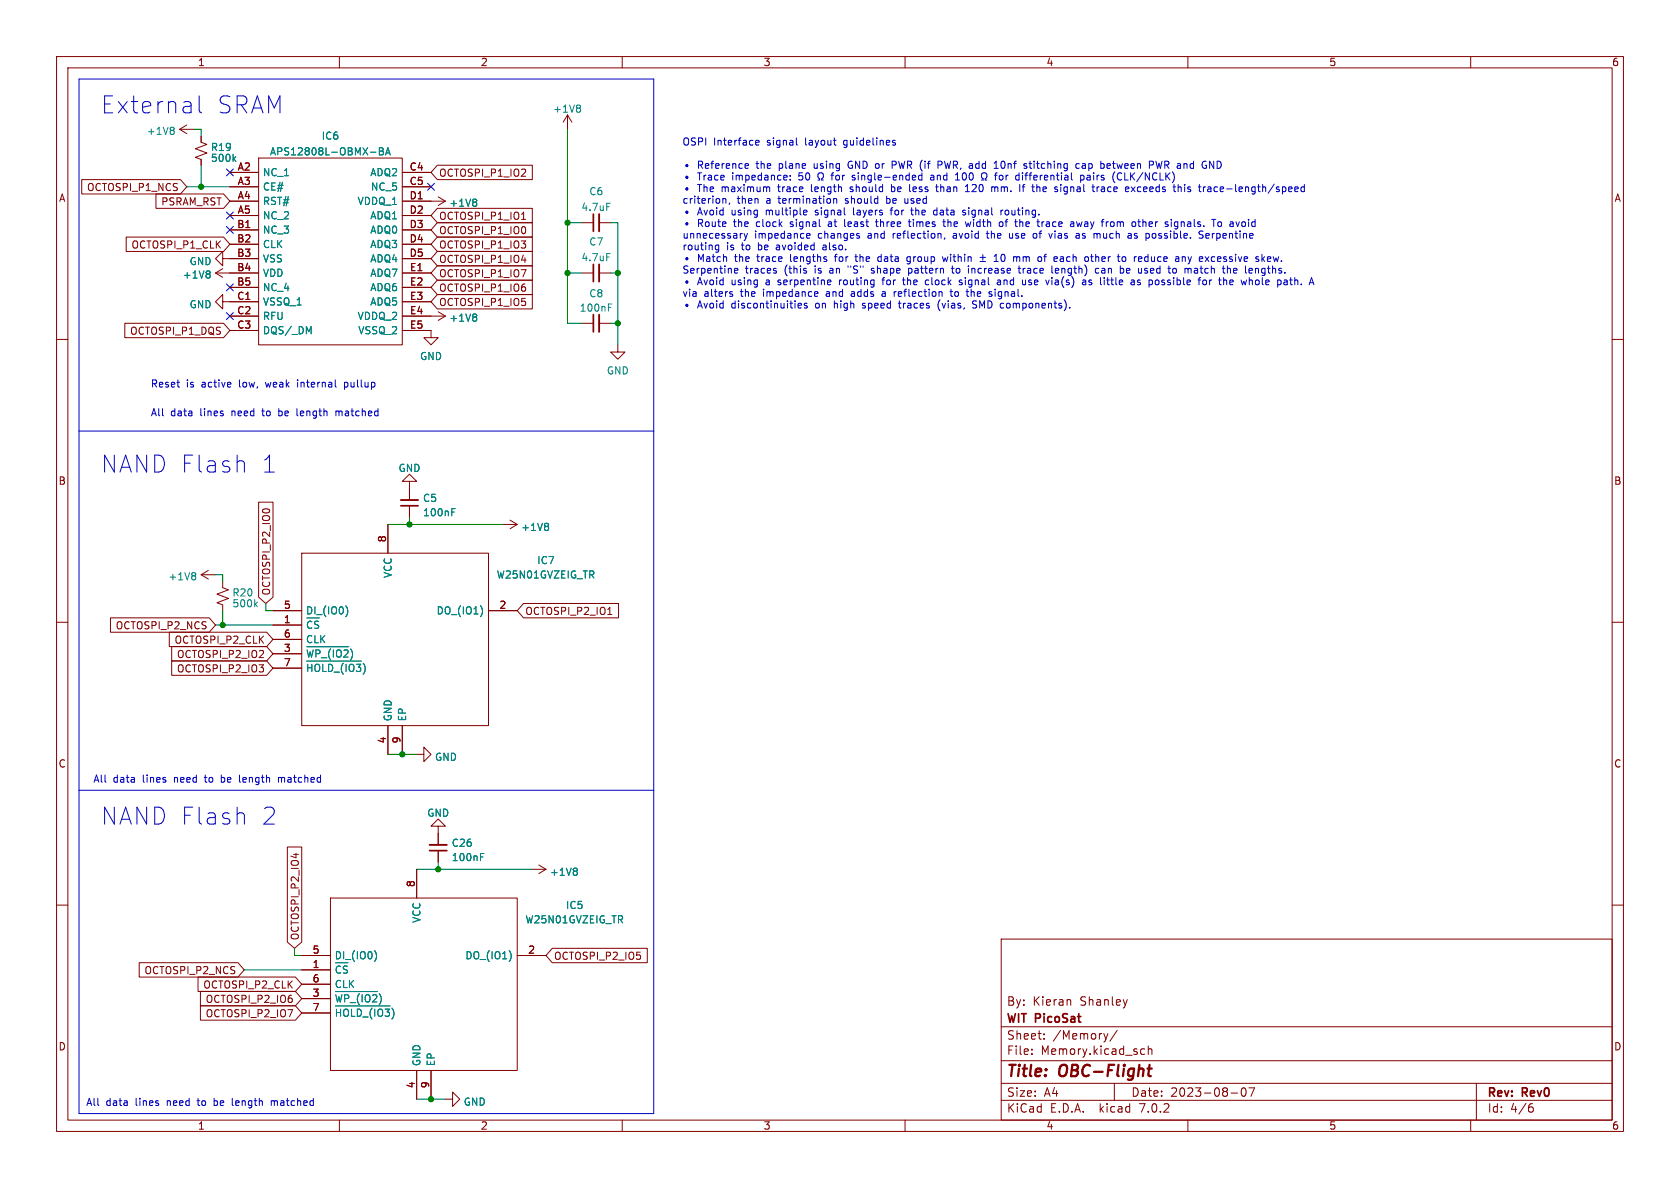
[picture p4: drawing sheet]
<svg xmlns="http://www.w3.org/2000/svg" width="297mm" height="210mm" viewBox="0 0 297 210" stroke-linecap="round" stroke-linejoin="round" font-family="sans-serif">
<g fill="none" stroke="#840000" stroke-width=".18">
<path d="M10 10h277v190h-277zM12 12h273v186h-273zM60 10v2M110 10v2M160 10v2M210 10v2M260 10v2M14.4 31.7h17.5l1.1 1.3-1.1 1.3h-17.5zM27.6 34.3h11.9l1.1 1.3-1.1 1.2h-11.9zM31.7 22.9l1.3 .7M31.7 22.9h2.6M33 22.1l-1.3 .8"/>
<path d="M35.6 24.1v1l1 .4-2.1 .8 2.1 .8-2.1 .7 1.1 .4v1M40.6 30.5h5.1M40.6 33h5.1M40.6 35.6h5.1M40.6 38.1h5.1M45.7 27.9h25.4v33.1h-25.4zM71.1 30.5h5.1M71.1 33h5.1M71.1 35.6h7.6M71.1 38.1h5.1M77.3 39.4h16.8v2.5h-16.8l-1.1-1.3zM77.3 36.8h16.8v2.6h-16.8l-1.1-1.3z"/>
<path d="M77.3 29.2h16.8v2.6h-16.8l-1.1-1.3zM77.5 34.8l1.2 .8M78.7 35.6l-1.2 .7M92.2 38.8h.7M100.3 20.3l-.7 1.3M100.3 20.3v2.6M100.3 20.3l.8 1.3M102.9 39.4h2M105.9 39.4h2M10 60h2M22.1 57.1h17.4l1.1 1.3-1.1 1.3h-17.4zM22.3 41.9h17.2l1.1 1.3-1.1 1.3h-17.2z"/>
<path d="M38.1 48.3l1.3 .7M38.1 48.3h7.6M39.4 45.7v-1.2l-1.3 1.2 1.3 1.3v-1.3h6.3M39.4 53.3v-1.2l-1.3 1.2 1.3 1.3v-1.3h6.3M39.4 47.5l-1.3 .8M40.6 40.6h5.1M40.6 43.2h5.1M40.6 50.8h5.1M40.6 55.9h5.1M40.6 58.4h5.1M71.1 58.4h5.1v1.3h1.3l-1.3 1.3-1.3-1.3h1.3M71.1 48.3h5.1"/>
<path d="M71.1 40.6h5.1M71.1 43.2h5.1M71.1 45.7h5.1M71.1 50.8h5.1M71.1 53.3h5.1M71.1 55.9h7.6M77.3 41.9h16.8v2.6h-16.8l-1.1-1.3zM77.3 44.4h16.8v2.6h-16.8l-1.1-1.3zM77.3 47h16.8v2.5h-16.8l-1.1-1.2zM77.3 52.1h16.8v2.5h-16.8l-1.1-1.3zM77.3 49.5h16.8v2.6h-16.8l-1.1-1.3zM77.5 55.1l1.2 .8"/>
<path d="M78.7 55.9l-1.2 .7M102.9 48.3h2M102.9 57.2h2M105.9 48.3h2M105.9 57.2h2M285 60h2M109.2 61v1.2h1.3l-1.3 1.3-1.3-1.3h1.3M45.7 88.8h2.6v16.8l-1.3 1.1-1.3-1.1zM53.3 97.8h33.1v30.5h-33.1zM68.6 92.7v5.1M72.4 85.1h1.3l-1.3-1.3-1.3 1.3h1.3v3.3M72.4 89.4v2"/>
<path d="M88.9 92.7h2.5M90.2 91.9l1.2 .8M91.4 92.7l-1.2 .8M10 110h2M19.5 109.2h17.5l1.1 1.3-1.1 1.3h-17.5zM29.9 111.8h17.2l1.2 1.2-1.2 1.3h-17.2zM30.4 116.8h16.7l1.2 1.3-1.2 1.3h-16.7zM30.4 114.3h16.7l1.2 1.3-1.2 1.2h-16.7zM35.6 101.6l1.2 .8M35.6 101.6h2.5M36.8 100.8l-1.2 .8M39.4 102.9v1l1 .4-2 .7 2 .8-2 .8 1 .3v1.1"/>
<path d="M48.3 110.5h5M48.3 108h5M48.3 115.6h5M48.3 113h5M48.3 118.1h5M86.4 108h5M92.6 106.7h16.7v2.5h-16.7l-1.2-1.2zM107.4 108.6h.8M285 110h2M68.6 128.3v5.1M71.1 128.3v5.1M73.7 133.4h1.2v-1.3l1.3 1.3-1.3 1.2v-1.2"/>
<path d="M10 160h2M50.8 149.7h2.5v16.8l-1.2 1.1-1.3-1.1zM58.4 158.8h33v30.4h-33zM73.7 153.7v5.1M77.5 146.1h1.2l-1.2-1.3-1.3 1.3h1.3v3.3M77.5 150.4v2M94 153.7h2.5M95.2 152.9l1.3 .8M96.5 153.7l-1.3 .7M285 160h2M24.6 170.2h17.5l1.1 1.3-1.1 1.2h-17.5zM35 172.7h17.2l1.1 1.3-1.1 1.3h-17.2z"/>
<path d="M35.4 175.3h16.8l1.1 1.2-1.1 1.3h-16.8zM35.4 177.8h16.8l1.1 1.3-1.1 1.2h-16.8zM53.3 171.5h5.1M53.3 168.9h5.1M53.3 176.5h5.1M53.3 174h5.1M53.3 179.1h5.1M91.4 168.9h5.1M97.6 167.6h16.8v2.6h-16.8l-1.1-1.3zM177 166h108v32h-108zM189.1 176.7l.2 .2v.8M199.3 176.7l-.4 1"/>
<path d="M60 198v2M73.7 189.2v5.1M76.2 189.2v5.1M78.7 194.3h1.3v-1.3l1.3 1.3-1.3 1.3v-1.3M110 198v2M160 198v2M177 194.5h108M177 191.5h108M177 187.5h108M177 181.5h108M182.4 186.3v.1M182.4 185.5v.1"/>
<path d="M184.6 183.6v.1M184.6 182.8v.1M195.9 182.7l-.4 1M197 191.5v3M197.5 182.1l-1.3 2M201.9 185.4l.5 .1M202.4 186.3l-.5 .1M203 185.5l.2-.1 .4 .1v.9M203 184.9v1.5M210 198v2M217.6 193.2h1.2M219.6 192.4l.2-.1a.81 .81 0 0 1 .6 .6 .81 .81 0 0 1-.3 .8l-.2 .1a.81 .81 0 0 1-.6-.6 .81 .81 0 0 1 .3-.8z"/>
<path d="M220.8 192.3h1l-.7 1.5M260 198v2M261 191.5v6.5M270.5 195.7h.4l.2 .3-.1 .5-.5 .1M270.9 195.1l-.4 .1"/>
</g>
<path d="M202.9 188.9h.7M203.3 190.2h.2" fill="none" stroke="#840000" stroke-width=".4"/>
<g fill="none" stroke="#008484" stroke-width=".18">
<path d="M102.4 18.6l.2 .2-.2 .3 .2 .3v.2l-.2 .2M30.6 22.5l.2 .2-.2 .3 .2 .3v.2l-.2 .3M41.3 28.1l.4 .4M41.7 27.7l-.5 .5M65.5 26.9h1M67.1 26.1h.4l.2 .3-.2 .3 .2 .1 .1 .3-.2 .3h-.5zM67.1 26.7h.4M68.2 27.4l.4-1.3 .4 1.3M68.3 27h.6M84 35.2l.3 .2-.3 .3 .3 .3v.2l-.3 .3M107.3 35.9h.6M36.9 47.9l.3 .2-.3 .3 .3 .3v.2l-.3 .3"/>
<path d="M84 55.5l.3 .3-.3 .3 .3 .2v.2l-.3 .3M107.3 44.8h.6M107.6 53.7h.6M79.9 89.9h.6M96.7 92.5l.3 .2-.3 .4 .2 .1 .1 .3-.3 .3M34.4 101.2l.2 .3-.2 .3 .2 .2v.3l-.2 .2M45.1 106.8l.4 .5M45.5 106.4l-.5 .5M54.2 114.3h7.5M54.2 116.9h9.7M54.3 114.9l.3 1.3M54.4 117.4v1.3"/>
<path d="M55.1 109.9l-.3-.1-.4 .3M55.1 117.4v1.3M55.4 114.9l-.3 1.3M56.3 109.9l-.4-.1-.3 .2M56.6 115.1l-.3-.2h-.4v1.3M57.1 117.4v1.3M58.1 117.4v1.3M58.5 114.7l-.3 .6M58.9 114.9v1.3M59.5 115.3a.42 .42 0 0 1 .4-.4 .42 .42 0 0 1 .4 .4M60.8 115l.5-.1 .2 .2M61.2 117.4v1.3"/>
<path d="M61.4 107.4l.1 .5-.1 .8M62 114.7l.3 .6M85.2 107.4l.1 .5-.1 .8M84.9 150.9h.7M101.8 153.5l.3 .2-.3 .3 .2 .1 .1 .4-.3 .2M59.3 175.3h7.4M59.3 177.8h9.7M59.4 175.8l.3 1.3M59.5 178.4v1.3M60.2 170.9l-.4-.1-.3 .3M60.2 178.4v1.3M60.5 175.8l-.4 1.3"/>
<path d="M61.4 170.8h-.5l-.2 .2M61.7 176.1l-.3-.3h-.5v1.3M62.1 178.4v1.3M63.2 178.4v1.3M63.5 175.7l-.3 .5M64 175.8v1.3M64.6 176.3a.42 .42 0 0 1 .4-.5 .42 .42 0 0 1 .4 .5M65.9 176l.5-.2 .2 .3M66.3 178.4v1.3M66.4 168.4l.2 .5-.2 .7M67 175.7l.3 .5M90.3 168.4l.1 .5-.1 .7"/>
</g>
<path d="M105.9 37.8v3.1M105.9 46.7v3.1M105.9 55.6v3.1M70.9 88.4h3M75.9 149.4h3.1" fill="none" stroke="#840000" stroke-width=".33"/>
<path d="M104.9 37.8v3.1M104.9 46.7v3.1M104.9 55.6v3.1M70.9 89.4h3M75.9 150.4h3.1" fill="none" stroke="#840000" stroke-width=".3"/>
<g fill="none" stroke="#0000c2" stroke-width=".18">
<path d="M14 14h101.6v182.9h-101.6zM35.2 17v2.5l.2 .3 .2 .2M127.8 35.2h.5v.7M129 35.9l-.1 .2M131.9 28.9l.4 .1v.2l-.6 .1M132.3 29.7l-.4 .1M133.6 25.2l.6-.1-.1-.2-.3-.1-.2 .2 .1 .6h.4M135.7 33l.4 .2v.7M139.1 31l.1 .3-.6 .1M139.7 31.7v.1M139.7 31v.2M140.8 24.4v1.1l.2 .2"/>
<path d="M142.1 37.9h.5M142.1 37.2l.4-.1 .2 .4-.6 .1M144.6 30.9l.1 .5 .2 .2v.2h-.3M145.6 30.9l-.1 .5-.2 .2v.2h.3M147.3 24.8h.5M147.4 35.2l.2-.1 .3 .1v.7M147.4 35.1v.8M147.7 25.7h.1M154.8 39.2h.4M157.4 37.1h.4M157.7 29.2h.5M157.8 25.2l.5 .2v.2l-.4 .1"/>
<path d="M157.8 24.9h.5M158.2 28.5h-.5v1.3M160.6 39.2h.4M160.7 38.8v1.1l.2 .2M160.8 32.6v1.1l.2 .2M161 37.1h.5M161.7 31l.2 .3-.6 .1M161.8 31.8h-.1M163 31h-.4l-.2 .2 .1 .6h.5M163 30.6v1.2M164.7 31h-.1M164.7 31.3l-.2 .2 .2 .3"/>
<path d="M165.3 37.1l-.3 .3v.4l.3 .2M165.4 33h.5M165.6 32.6v1.1l.2 .2M165.8 29.2h.5M166.3 28.5h-.5v1.3M166.7 39.2h.5M166.9 38.8v1.1l.3 .2M168.9 31.8h.7M169.2 30.7l-.3 .2M170.2 37.9l.3 .1M170.5 37.1l-.3 .2v.2l.3 .1M170.7 33.9h.7"/>
<path d="M170.7 33l.3-.4v1.3M170.7 39.2l.2 .9 .2-.7 .3 .7M173.6 30.7a.6 .6 0 0 0 .2 .9v.2h-.3M174.4 30.7a.6 .6 0 0 1-.2 .9v.2h.3M175.3 33v.9M175.7 29.8h.8M175.7 28.9l.4-.4v1.3M175.8 33.1l-.3-.1-.2 .2M175.8 31h.5M176.3 30.6l-.3 .1v1.1M177 37.1v.9M177.3 39.3l-.4-.1-.2 .2 .1 .6 .3 .1 .2-.2"/>
<path d="M177.3 37.1l-.3 .3M179.6 31.7l.2 .1h.4M180.2 31h-.4l-.2 .1M180.3 32.6v1.3M180.7 33h.5M180.9 32.7v1.2M181.5 29l-.3-.1-.2 .2 .1 .2 .4 .1v.3h-.5M183.3 39.2h.5M184.2 39.2v.9M184.3 39.3l-.1 .1M186.6 33l.3 .1M186.6 33.5h.3l.1 .2-.2 .2h-.2"/>
<path d="M189.3 39.3h.5v.8M189.3 40h.5M189.4 30.6v1l.2 .2M189.8 39.5l-.5 .1M190.8 29l-.4-.1-.2 .3 .1 .5h.5M191 31h.4l.2 .2-.1 .6h-.5M191 31v1.2M193 33h.5M193.2 32.6v1.1l.3 .2M193.9 33v.9M194.2 33l-.3 .3M195 28.9l.2 .3v.3l-.2 .3"/>
<path d="M195.6 39.2v.9M195.9 39.2l-.3 .2M197 30.4a1.49 1.49 0 0 0 0 1.8M197.6 30.7l-.1 .4 .1 .5M199.1 33l.4 .1 .1 .2-.6 .2M199.5 33.8l-.4 .1M200 33l.7 .9M200.4 39.2l.3 .1 .1 .1-.1 .5-.3 .2M200.7 33l-.7 .9M201.1 39.2h.5M201.3 38.8l.1 1.2M203.2 28.5h.5l.2 .2-.1 .4-.6 .1"/>
<path d="M207.1 38.8v.1M207.1 39.2v.9M207.4 33h.5M207.7 33.9h.2M208.3 32.6v1.3M208.8 33.1l-.3-.1-.2 .2M212.8 33v.9M213.1 33l-.3 .3M213.8 29.8v-1.3l.8 1.3M214.2 38.8h.7M214.6 38.8v1.3M215.8 39.3l-.3-.1-.2 .2 .1 .6h.4"/>
<path d="M229 33.1l.3-.1 .2 .3-.6 .2M229 33.8h.4M230.6 33.1l-.4-.1-.2 .3 .1 .5h.5M230.6 32.6v1.3M126.5 44l.2 .2 .4-.1M127.1 43.3v1l-.2 .2M127.1 43.4l-.4-.1-.2 .1M129.2 52h.3v.2l-.1 .2h-.3M129.2 51.6h.3M129.8 47.9l.6-.2v-.2l-.4-.1-.2 .2 .1 .6h.5M131.5 41.3l.3 .8M131.8 42.1l-.3 .4"/>
<path d="M132.1 41.3l-.3 .8M137.1 47.9l.2 .1-.2 .3M137.1 47.4l.1 .1M141.1 54l.6-.1-.1-.2-.3-.1-.2 .2 .1 .6h.4M142.6 41.9l.2 .2 .3-.1M142.6 41.4l.2-.1h.2l.2 .1v.2l-.6 .1M142.7 53.7l-.3-.1-.2 .2v.2l.5 .1v.3h-.5M144.2 51.6h.3l.1 .3-.6 .1M144.5 52.3l-.3 .1M146.5 49.5l.3 .1 .1 .2-.6 .1M146.8 50.3h-.3M151.1 45.4h.5"/>
<path d="M151.8 41.7l.2 .2-.2 .2M151.8 41.3h.1M155.3 45.4l-.1 .2 .1 .6M155.9 49.5h.5M158.1 51.6v.8M158.2 51.6l-.1 .2M158.8 53.6h.5M159.5 49.5h.5M160.4 46.6h.3M160.6 45.4l-.3 .2v.4l.3 .2M160.6 47.4v1.3M160.6 48.2l.1 .1"/>
<path d="M160.7 47.4l-.1 .1M163.8 49.5l-.2 .2v.4l.2 .2M165.9 53.4l-.1 .4 .1 .8M166.2 41.3l.2 .1v.7M166.2 51.6l.4 .1v.7M166.6 45.4l.3 .8 .2-.6M167 42l-.1 .3M167.9 51.6h.5M168.1 51.1v1.1l.2 .2M168.2 47.4h.5M168.4 47v1.1l.1 .2M169.6 50.3h.3"/>
<path d="M169.9 49.5l-.3 .2v.2h.3M170.8 51.6h.5M171 51.1v1.1l.3 .2M171.2 47v.1M171.2 47.4v.9M171.9 54.4l.5 .1M172.2 53.2l-.3 .2 .3 .4M173.3 45.5h.9M173.3 46.2h.9M173.7 45v1M174.4 41.3h.4M174.8 52.3h.5"/>
<path d="M175.3 51.6h-.3l-.2 .1 .1 .2 .4 .1M175.7 45.3l.4-.3v1.2M175.7 46.2h.8M176.3 49.6h.5M176.8 49.9h-.3l-.2 .1v.3h.5M177.1 45.1l.2-.1a.68 .68 0 0 1 .4 .6 .68 .68 0 0 1-.4 .6l-.2-.1-.1-.4zM178.5 41.3v.6l.1 .2M179.2 45.5l.4-.1 .1 .2M179.2 45.4v.8M179.7 45.6v.6M179.9 45.4l-.2 .2M180 47.4h.5"/>
<path d="M180.2 47v1.1l.3 .2M180.8 50.2l.1 .1 .4-.1M181.3 49.5v.8M182.9 41.3l-.3 .2v.4l.3 .2M183.7 40.1h.1M183.7 45.4h.3l.1 .2v.5l-.4 .1M185.4 41.3l.3 .8 .3-.8M185.5 49.5l-.3 .8M186 47v1.1l.1 .2M189.1 54.3v.2M190.3 41.3h.4M190.7 41.6h-.3l-.2 .2 .1 .2 .4 .1"/>
<path d="M191.4 49.6h.5l.1 .7M192 49.8l-.5 .1-.2 .1 .2 .3h.5M192.2 45.4l.2 .2v.4l-.2 .2M192.8 45.4h.5M193.6 41.3l.3 .1M193.9 41.4v.7M194 41.3l-.1 .1M194.2 47.5l-.3-.1-.3 .3 .2 .5h.4M195.2 49.1v.1M195.2 49.5v.8M198.2 47.4h.2l.3 .3-.1 .5-.4 .1M198.9 45.4h-.3l-.2 .2 .1 .6h.4"/>
<path d="M199.4 41.3h.5l.1 .8M200 41.6h-.4l-.2 .2 .2 .3 .4-.1M200 49.6h.5v.7M200.5 49.8l-.4 .1-.2 .1 .2 .3h.4M201.4 45.4h.4l.1 .3-.6 .1M201.8 46.2h-.4M203.1 41.3l.1 .2-.1 .5M204.5 49.5l-.3 .2v.4l.3 .2M207.7 47.4l-.3 .1-.1 .2 .1 .5 .3 .1M208.3 45.4l.1 .8M208.4 46.2h-.1M208.4 45.7h-.1"/>
<path d="M209 45.4v.8M209.4 45.4l-.4 .1M210.2 47.4l.4 .2v.7M211.8 49.5h.5M212 41.2l.7 .5-.2 .4-.5-.1M212.1 49.1l-.1 .2v1M213.1 45.4l.6 .8M213.2 49.6l-.3-.1-.3 .2 .2 .6h.3l.1-.1M213.7 45.4l-.6 .8M216.1 47.4h.5M216.4 48.3h.2M216.5 49.5l.4 .2v.6"/>
<path d="M217 47.6l.4-.2 .1 .2M217 47v1.3M220.9 49.1v1.2M221 47.4l.3 .1 .1 .2-.6 .2M221.2 49.5l-.3 .1M221.3 48.2l-.3 .1M222.5 45.9v.3M223.1 45v1.2M223.2 45.7l.4 .5M223.6 45.4l-.5 .5M227 49.6h.5l.1 .7M227.6 49.8l-.5 .1-.1 .1 .1 .3h.5"/>
<path d="M14 76.2h101.6M59.3 67.2v1l.1 .2M59.4 72.7v.8M59.6 72.7l-.2 .1M43.1 81.6l.1 .3v1.6M14 139.7h101.6M49.2 137.4v.9M49.4 137.4l-.2 .1M43.1 143.8l.1 .3v1.6M48 194.6v.8M48.1 194.6l-.1 .1"/>
</g>
<g fill="none" stroke="#008400" stroke-width=".18">
<path d="M33 33h7.6M34.3 22.9h1.3v1.2M35.6 29.2v3.8M100.3 22.9v34.3h2.6M100.3 39.4h2.6M107.9 39.4h1.3v21.6M100.3 48.3h2.6M107.9 57.2h1.3M107.9 48.3h1.3M68.6 92.7h20.3M72.4 91.4v1.3M38.1 101.6h1.3v1.3"/>
<path d="M38.1 110.5h10.2M39.4 108v2.5M47 106.7v1.3h1.3M68.6 133.4h5.1M73.7 153.7h20.3M77.5 152.4v1.3M43.2 171.5h10.1M52.1 167.6v1.3h1.2M73.7 194.3h5"/>
</g>
<path d="M40 37.5l1.2 1.2M40 29.9l1.2 1.2M41.2 37.5l-1.2 1.2M41.2 29.9l-1.2 1.2M75.6 32.4l1.2 1.2M76.8 32.4l-1.2 1.2M40 50.2l1.2 1.2M40 55.3l1.2 1.2M40 40l1.2 1.2M41.2 50.2l-1.2 1.2M41.2 55.3l-1.2 1.2M41.2 40l-1.2 1.2" fill="none" stroke="#000084" stroke-width=".18"/>
<g fill="#008400" stroke="#008400" stroke-width=".18">
<circle cx="39.4" cy="110.5" r=".46"/>
<circle cx="71.1" cy="133.4" r=".46"/>
<circle cx="72.4" cy="92.7" r=".46"/>
<circle cx="35.6" cy="33" r=".46"/>
<circle cx="77.5" cy="153.7" r=".46"/>
<circle cx="76.2" cy="194.3" r=".46"/>
<circle cx="100.3" cy="39.4" r=".46"/>
<circle cx="100.3" cy="48.3" r=".46"/>
<circle cx="109.2" cy="57.2" r=".46"/>
<circle cx="109.2" cy="48.3" r=".46"/>
</g>
<g font-size="4.2" fill="#0000c2">
<text x="17.8" y="20.3">External</text>
<text x="38.1" y="20.3">SRAM</text>
<text x="17.8" y="83.8">NAND Flash</text>
<text x="45.8" y="83.8">1</text>
<text x="17.8" y="146.1">NAND Flash</text>
<text x="45.8" y="146.1">2</text>
</g>
<g font-size="2.8" fill="#840000">
<text x="178" y="190.8">Title:</text>
<text x="187.4" y="190.8">OBC-Flight</text>
</g>
<g font-size="2.1" fill="#840000">
<text x="178" y="177.9">By:</text>
<text x="182.6" y="177.9">Kieran</text>
<text x="191" y="177.9">Shanley</text>
<text x="178" y="183.9">Sheet:</text>
<text x="178" y="181.1">WIT PicoSat</text>
<text x="186.2" y="183.9">/Memory/</text>
<text x="178" y="186.6">File:</text>
<text x="184" y="186.6">Memory.kicad_sch</text>
<text x="178" y="196.8">KiCad</text>
<text x="178" y="194">Size:</text>
<text x="184.6" y="194">A4</text>
<text x="185.7" y="196.8">E.D.A.</text>
<text x="194.4" y="196.8">kicad</text>
<text x="200" y="194">Date:</text>
<text x="201.5" y="196.8">7.0.2</text>
<text x="206.9" y="194">2023-08-07</text>
<text x="263" y="194.2">Rev:</text>
<text x="263" y="196.8">Id:</text>
<text x="267" y="196.8">4/6</text>
<text x="269.2" y="194.2">Rev0</text>
</g>
<g font-size="1.8" fill="#840000">
<text x="35" y="11.8">1</text>
<text x="85" y="11.8">2</text>
<text x="135" y="11.8">3</text>
<text x="185" y="11.8">4</text>
<text x="235" y="11.8">5</text>
<text x="285" y="11.8">6</text>
<text x="10.4" y="35.8">A</text>
<text x="15.3" y="33.9">OCTOSPI_P1_NCS</text>
<text x="42" y="30.2">A2</text>
<text x="42" y="32.8">A3</text>
<text x="42" y="35.3">A4</text>
<text x="72.4" y="30.2">C4</text>
<text x="72.4" y="32.8">C5</text>
<text x="72.4" y="35.3">D1</text>
<text x="77.6" y="31.4">OCTOSPI_P1_IO2</text>
<text x="285.4" y="35.8">A</text>
<text x="28.4" y="36.5">PSRAM_RST</text>
<text x="41.9" y="40.4">B1</text>
<text x="42" y="37.8">A5</text>
<text x="72.4" y="37.8">D2</text>
<text x="72.4" y="40.4">D3</text>
<text x="77.6" y="41.6">OCTOSPI_P1_IO0</text>
<text x="77.6" y="39">OCTOSPI_P1_IO1</text>
<text x="23.1" y="44.1">OCTOSPI_P1_CLK</text>
<text x="41.9" y="42.9">B2</text>
<text x="41.9" y="45.5">B3</text>
<text x="72.4" y="42.9">D4</text>
<text x="72.4" y="45.5">D5</text>
<text x="77.6" y="44.1">OCTOSPI_P1_IO3</text>
<text x="77.6" y="46.6">OCTOSPI_P1_IO4</text>
<text x="41.9" y="48">B4</text>
<text x="41.9" y="50.5">B5</text>
<text x="41.9" y="53.1">C1</text>
<text x="72.4" y="48">E1</text>
<text x="72.4" y="50.5">E2</text>
<text x="72.4" y="53.1">E3</text>
<text x="77.6" y="49.2">OCTOSPI_P1_IO7</text>
<text x="77.6" y="51.7">OCTOSPI_P1_IO6</text>
<text x="22.9" y="59.3">OCTOSPI_P1_DQS</text>
<text x="41.9" y="55.6">C2</text>
<text x="41.9" y="58.2">C3</text>
<text x="72.4" y="55.6">E4</text>
<text x="72.4" y="58.2">E5</text>
<text x="77.6" y="54.3">OCTOSPI_P1_IO5</text>
<text x="10.3" y="85.8">B</text>
<text x="285.3" y="85.8">B</text>
<text x="68.3" y="95.9" transform="rotate(-90 68.3 95.9)">8</text>
<text x="47.9" y="105.3" transform="rotate(-90 47.9 105.3)">OCTOSPI_P2_IO0</text>
<text x="50.1" y="107.7">5</text>
<text x="88.2" y="107.7">2</text>
<text x="20.3" y="111.4">OCTOSPI_P2_NCS</text>
<text x="30.7" y="113.9">OCTOSPI_P2_CLK</text>
<text x="50.1" y="110.2">1</text>
<text x="50.1" y="112.8">6</text>
<text x="92.9" y="108.9">OCTOSPI_P2_IO1</text>
<text x="31.2" y="119">OCTOSPI_P2_IO3</text>
<text x="31.2" y="116.5">OCTOSPI_P2_IO2</text>
<text x="50.1" y="115.3">3</text>
<text x="50.1" y="117.9">7</text>
<text x="68.3" y="131.5" transform="rotate(-90 68.3 131.5)">4</text>
<text x="70.9" y="131.5" transform="rotate(-90 70.9 131.5)">9</text>
<text x="10.3" y="135.8">C</text>
<text x="285.3" y="135.8">C</text>
<text x="73.4" y="156.9" transform="rotate(-90 73.4 156.9)">8</text>
<text x="53" y="166.2" transform="rotate(-90 53 166.2)">OCTOSPI_P2_IO4</text>
<text x="25.4" y="172.4">OCTOSPI_P2_NCS</text>
<text x="55.2" y="171.2">1</text>
<text x="55.2" y="168.7">5</text>
<text x="55.2" y="173.7">6</text>
<text x="93.3" y="168.7">2</text>
<text x="97.9" y="169.8">OCTOSPI_P2_IO5</text>
<text x="35.8" y="174.9">OCTOSPI_P2_CLK</text>
<text x="36.2" y="177.4">OCTOSPI_P2_IO6</text>
<text x="36.2" y="180">OCTOSPI_P2_IO7</text>
<text x="55.2" y="176.3">3</text>
<text x="55.2" y="178.8">7</text>
<text x="10.3" y="185.8">D</text>
<text x="285.3" y="185.8">D</text>
<text x="73.4" y="192.4" transform="rotate(-90 73.4 192.4)">4</text>
<text x="75.9" y="192.4" transform="rotate(-90 75.9 192.4)">9</text>
<text x="35" y="199.8">1</text>
<text x="85" y="199.8">2</text>
<text x="135" y="199.8">3</text>
<text x="185" y="199.8">4</text>
<text x="235" y="199.8">5</text>
<text x="285" y="199.8">6</text>
</g>
<g font-size="1.8" fill="#008484">
<text x="97.7" y="20.1">+1V8</text>
<text x="25.9" y="24">+1V8</text>
<text x="37.2" y="26.9">R19</text>
<text x="37.2" y="28.8">500k</text>
<text x="47.7" y="27.6">APS12808L-OBMX-BA</text>
<text x="56.8" y="24.8">IC6</text>
<text x="46.5" y="31.3">NC_1</text>
<text x="46.5" y="33.8">CE#</text>
<text x="65.3" y="31.3">ADQ2</text>
<text x="65.5" y="33.8">NC_5</text>
<text x="104.1" y="34.7">C6</text>
<text x="46.5" y="36.4">RST#</text>
<text x="46.5" y="38.9">NC_2</text>
<text x="46.5" y="41.5">NC_3</text>
<text x="63.1" y="36.4">VDDQ_1</text>
<text x="65.3" y="38.9">ADQ1</text>
<text x="65.3" y="41.5">ADQ0</text>
<text x="79.4" y="36.7">+1V8</text>
<text x="102.7" y="37.4">4.7uF</text>
<text x="33.5" y="47">GND</text>
<text x="46.5" y="44">CLK</text>
<text x="46.5" y="46.5">VSS</text>
<text x="65.3" y="44">ADQ3</text>
<text x="65.3" y="46.5">ADQ4</text>
<text x="102.7" y="46.3">4.7uF</text>
<text x="104.1" y="43.6">C7</text>
<text x="32.3" y="49.4">+1V8</text>
<text x="46.5" y="49.1">VDD</text>
<text x="46.5" y="51.6">NC_4</text>
<text x="65.3" y="49.1">ADQ7</text>
<text x="65.3" y="51.6">ADQ6</text>
<text x="104.1" y="52.7">C8</text>
<text x="33.5" y="54.6">GND</text>
<text x="46.5" y="54.2">VSSQ_1</text>
<text x="46.5" y="56.7">RFU</text>
<text x="46.5" y="59.2">DQS/_DM</text>
<text x="63.1" y="56.7">VDDQ_2</text>
<text x="63.2" y="59.2">VSSQ_2</text>
<text x="65.3" y="54.2">ADQ5</text>
<text x="79.4" y="57">+1V8</text>
<text x="102.4" y="55.3">100nF</text>
<text x="74.2" y="63.8">GND</text>
<text x="107.2" y="66.3">GND</text>
<text x="70.4" y="83.6">GND</text>
<text x="74.7" y="88.9">C5</text>
<text x="74.7" y="91.4">100nF</text>
<text x="92.1" y="94">+1V8</text>
<text x="94.9" y="99.9">IC7</text>
<text x="29.7" y="102.7">+1V8</text>
<text x="41" y="105.6">R20</text>
<text x="41" y="107.5">500k</text>
<text x="69.4" y="102.3" transform="rotate(-90 69.4 102.3)">VCC</text>
<text x="87.7" y="102.4">W25N01GVZEIG_TR</text>
<text x="54.1" y="111.9">~{CS}</text>
<text x="54.1" y="108.8">DI_(IO0)</text>
<text x="54.1" y="113.9">CLK</text>
<text x="77.1" y="108.8">DO_(IO1)</text>
<text x="54.1" y="117">~{WP_(IO2})</text>
<text x="54.1" y="119.5">~{HOLD_(IO3})</text>
<text x="69.4" y="127.5" transform="rotate(-90 69.4 127.5)">GND</text>
<text x="71.9" y="127.5" transform="rotate(-90 71.9 127.5)">EP</text>
<text x="76.8" y="134.7">GND</text>
<text x="75.5" y="144.5">GND</text>
<text x="79.8" y="149.8">C26</text>
<text x="79.8" y="152.4">100nF</text>
<text x="97.2" y="155">+1V8</text>
<text x="100" y="160.8">IC5</text>
<text x="74.5" y="163.3" transform="rotate(-90 74.5 163.3)">VCC</text>
<text x="92.8" y="163.4">W25N01GVZEIG_TR</text>
<text x="59.2" y="172.9">~{CS}</text>
<text x="59.2" y="169.7">DI_(IO0)</text>
<text x="82.1" y="169.7">DO_(IO1)</text>
<text x="59.2" y="178">~{WP_(IO2})</text>
<text x="59.2" y="174.8">CLK</text>
<text x="59.2" y="180.5">~{HOLD_(IO3})</text>
<text x="74.5" y="188.5" transform="rotate(-90 74.5 188.5)">GND</text>
<text x="77" y="188.5" transform="rotate(-90 77 188.5)">EP</text>
<text x="81.9" y="195.6">GND</text>
</g>
<g font-size="1.8" fill="#0000c2">
<text x="120.6" y="25.8">OSPI</text>
<text x="120.6" y="29.9">þÿ &quot;Reference</text>
<text x="126.2" y="25.8">Interface</text>
<text x="133.8" y="29.9">the</text>
<text x="135.7" y="25.8">signal</text>
<text x="137.8" y="29.9">plane</text>
<text x="142.5" y="25.8">layout</text>
<text x="144.1" y="29.9">using</text>
<text x="149.4" y="25.8">guidelines</text>
<text x="150.3" y="29.9">GND or</text>
<text x="158.3" y="29.9">PWR (if</text>
<text x="166.7" y="29.9">PWR, add</text>
<text x="176.9" y="29.9">10nf</text>
<text x="182.3" y="29.9">stitching</text>
<text x="191.6" y="29.9">cap</text>
<text x="196.1" y="29.9">between</text>
<text x="204.8" y="29.9">PWR and</text>
<text x="214.4" y="29.9">GND</text>
<text x="120.6" y="32">þÿ &quot;Trace</text>
<text x="120.6" y="34">þÿ &quot;The</text>
<text x="127.6" y="34">maximum</text>
<text x="129.5" y="32">impedance:</text>
<text x="137.7" y="34">trace</text>
<text x="141.4" y="32">50</text>
<text x="143.7" y="34">length</text>
<text x="147.4" y="32">for</text>
<text x="150.7" y="34">should</text>
<text x="151.2" y="32">single-ended</text>
<text x="158.1" y="34">be</text>
<text x="161.4" y="34">less</text>
<text x="165.1" y="32">and</text>
<text x="166.3" y="34">than</text>
<text x="169.7" y="32">100</text>
<text x="171.6" y="34">120</text>
<text x="176.3" y="34">mm.</text>
<text x="177" y="32">for</text>
<text x="180.7" y="32">differential</text>
<text x="181.4" y="34">If</text>
<text x="183.8" y="34">the</text>
<text x="187.9" y="34">signal</text>
<text x="192.3" y="32">pairs</text>
<text x="194.7" y="34">trace</text>
<text x="198.1" y="32">(CLK/NCLK)</text>
<text x="200.6" y="34">exceeds</text>
<text x="209.3" y="34">this</text>
<text x="213.9" y="34">trace-length/speed</text>
<text x="120.6" y="36.1">criterion,</text>
<text x="120.6" y="38.2">þÿ &quot;Avoid</text>
<text x="120.6" y="40.2">þÿ &quot;Route</text>
<text x="129.4" y="38.2">using</text>
<text x="129.8" y="40.2">the</text>
<text x="130.3" y="36.1">then</text>
<text x="133.9" y="40.2">clock</text>
<text x="135.5" y="36.1">a</text>
<text x="135.5" y="38.2">multiple</text>
<text x="137.8" y="36.1">termination</text>
<text x="140" y="40.2">signal</text>
<text x="144.4" y="38.2">signal</text>
<text x="146.8" y="40.2">at</text>
<text x="149.7" y="36.1">should</text>
<text x="149.8" y="40.2">least</text>
<text x="151.2" y="38.2">layers</text>
<text x="155.5" y="40.2">three</text>
<text x="157.1" y="36.1">be</text>
<text x="158" y="38.2">for</text>
<text x="160.4" y="36.1">used</text>
<text x="161.5" y="40.2">times</text>
<text x="161.8" y="38.2">the</text>
<text x="165.8" y="38.2">data</text>
<text x="167.7" y="40.2">the</text>
<text x="171.1" y="38.2">signal</text>
<text x="171.8" y="40.2">width</text>
<text x="177.8" y="40.2">of</text>
<text x="177.9" y="38.2">routing.</text>
<text x="180.8" y="40.2">the</text>
<text x="184.8" y="40.2">trace</text>
<text x="190.8" y="40.2">away</text>
<text x="196.5" y="40.2">from</text>
<text x="201.9" y="40.2">other</text>
<text x="207.9" y="40.2">signals.</text>
<text x="216.4" y="40.2">To avoid</text>
<text x="120.6" y="42.3">unnecessary</text>
<text x="120.6" y="44.3">routing</text>
<text x="120.6" y="46.4">þÿ &quot;Match</text>
<text x="128.5" y="44.3">is</text>
<text x="130" y="46.4">the</text>
<text x="131.2" y="44.3">to</text>
<text x="133.4" y="42.3">impedance</text>
<text x="134" y="46.4">trace</text>
<text x="134.2" y="44.3">be</text>
<text x="137.5" y="44.3">avoided</text>
<text x="140" y="46.4">lengths</text>
<text x="144.7" y="42.3">changes</text>
<text x="145.8" y="44.3">also.</text>
<text x="148" y="46.4">for</text>
<text x="151.8" y="46.4">the</text>
<text x="153.6" y="42.3">and</text>
<text x="155.8" y="46.4">data</text>
<text x="158.1" y="42.3">reflection,</text>
<text x="161.1" y="46.4">group</text>
<text x="167.6" y="46.4">within</text>
<text x="168.9" y="42.3">avoid</text>
<text x="175" y="42.3">the</text>
<text x="179.1" y="42.3">use</text>
<text x="180.4" y="46.4">mm</text>
<text x="183.4" y="42.3">of</text>
<text x="184.9" y="46.4">of</text>
<text x="186.4" y="42.3">vias</text>
<text x="187.9" y="46.4">each</text>
<text x="191.2" y="42.3">as</text>
<text x="193.4" y="46.4">other</text>
<text x="194.5" y="42.3">much</text>
<text x="199.4" y="46.4">to</text>
<text x="200.7" y="42.3">as</text>
<text x="202.4" y="46.4">reduce</text>
<text x="203.9" y="42.3">possible.</text>
<text x="209.8" y="46.4">any</text>
<text x="213.5" y="42.3">Serpentine</text>
<text x="214.2" y="46.4">excessive</text>
<text x="224.3" y="46.4">skew.</text>
<text x="120.6" y="48.4">Serpentine</text>
<text x="120.6" y="50.5">þÿ &quot;Avoid</text>
<text x="120.6" y="52.6">via</text>
<text x="124.5" y="52.6">alters</text>
<text x="129.4" y="50.5">using</text>
<text x="131" y="52.6">the</text>
<text x="131.8" y="48.4">traces</text>
<text x="135.1" y="52.6">impedance</text>
<text x="135.5" y="50.5">a</text>
<text x="137.8" y="50.5">serpentine</text>
<text x="138.7" y="48.4">(this</text>
<text x="144.2" y="48.4">is</text>
<text x="146.3" y="52.6">and</text>
<text x="146.9" y="48.4">an</text>
<text x="148.7" y="50.5">routing</text>
<text x="150.3" y="48.4">&quot;S&quot;</text>
<text x="150.9" y="52.6">adds</text>
<text x="154.6" y="48.4">shape</text>
<text x="156.4" y="52.6">a</text>
<text x="156.5" y="50.5">for</text>
<text x="158.7" y="52.6">reflection</text>
<text x="160.3" y="50.5">the</text>
<text x="161.2" y="48.4">pattern</text>
<text x="164.4" y="50.5">clock</text>
<text x="168.8" y="52.6">to</text>
<text x="169.1" y="48.4">to</text>
<text x="170.5" y="50.5">signal</text>
<text x="171.8" y="52.6">the</text>
<text x="172" y="48.4">increase</text>
<text x="175.9" y="52.6">signal.</text>
<text x="177.3" y="50.5">and</text>
<text x="181.1" y="48.4">trace</text>
<text x="181.9" y="50.5">use</text>
<text x="186.2" y="50.5">via(s)</text>
<text x="187.1" y="48.4">length)</text>
<text x="192.8" y="50.5">as</text>
<text x="194.9" y="48.4">can</text>
<text x="196" y="50.5">little</text>
<text x="199.4" y="48.4">be</text>
<text x="201.6" y="50.5">as</text>
<text x="202.7" y="48.4">used</text>
<text x="204.9" y="50.5">possible</text>
<text x="208.2" y="48.4">to</text>
<text x="211.2" y="48.4">match</text>
<text x="213.8" y="50.5">for</text>
<text x="217.6" y="50.5">the</text>
<text x="218.1" y="48.4">the</text>
<text x="221.6" y="50.5">whole</text>
<text x="222.2" y="48.4">lengths.</text>
<text x="228.1" y="50.5">path.</text>
<text x="120.6" y="54.6">þÿ &quot;Avoid</text>
<text x="129.4" y="54.6">discontinuities</text>
<text x="144.3" y="54.6">on</text>
<text x="147.7" y="54.6">high</text>
<text x="152.9" y="54.6">speed</text>
<text x="159.5" y="54.6">traces</text>
<text x="166.4" y="54.6">(vias,</text>
<text x="172.7" y="54.6">SMD components).</text>
<text x="26.7" y="68.6">Reset</text>
<text x="33" y="68.6">is</text>
<text x="35.7" y="68.6">active</text>
<text x="42.4" y="68.6">low,</text>
<text x="47.3" y="68.6">weak</text>
<text x="52.9" y="68.6">internal</text>
<text x="61.4" y="68.6">pullup</text>
<text x="26.7" y="73.7">All</text>
<text x="30.2" y="73.7">data</text>
<text x="35.5" y="73.7">lines</text>
<text x="41.1" y="73.7">need</text>
<text x="46.7" y="73.7">to</text>
<text x="49.6" y="73.7">be</text>
<text x="53" y="73.7">length</text>
<text x="60" y="73.7">matched</text>
<text x="16.5" y="138.4">All</text>
<text x="20" y="138.4">data</text>
<text x="25.3" y="138.4">lines</text>
<text x="30.9" y="138.4">need</text>
<text x="36.5" y="138.4">to</text>
<text x="39.5" y="138.4">be</text>
<text x="42.8" y="138.4">length</text>
<text x="49.8" y="138.4">matched</text>
<text x="15.2" y="195.6">All</text>
<text x="18.8" y="195.6">data</text>
<text x="24" y="195.6">lines</text>
<text x="29.7" y="195.6">need</text>
<text x="35.2" y="195.6">to</text>
<text x="38.2" y="195.6">be</text>
<text x="41.5" y="195.6">length</text>
<text x="48.5" y="195.6">matched</text>
</g>
</svg>
